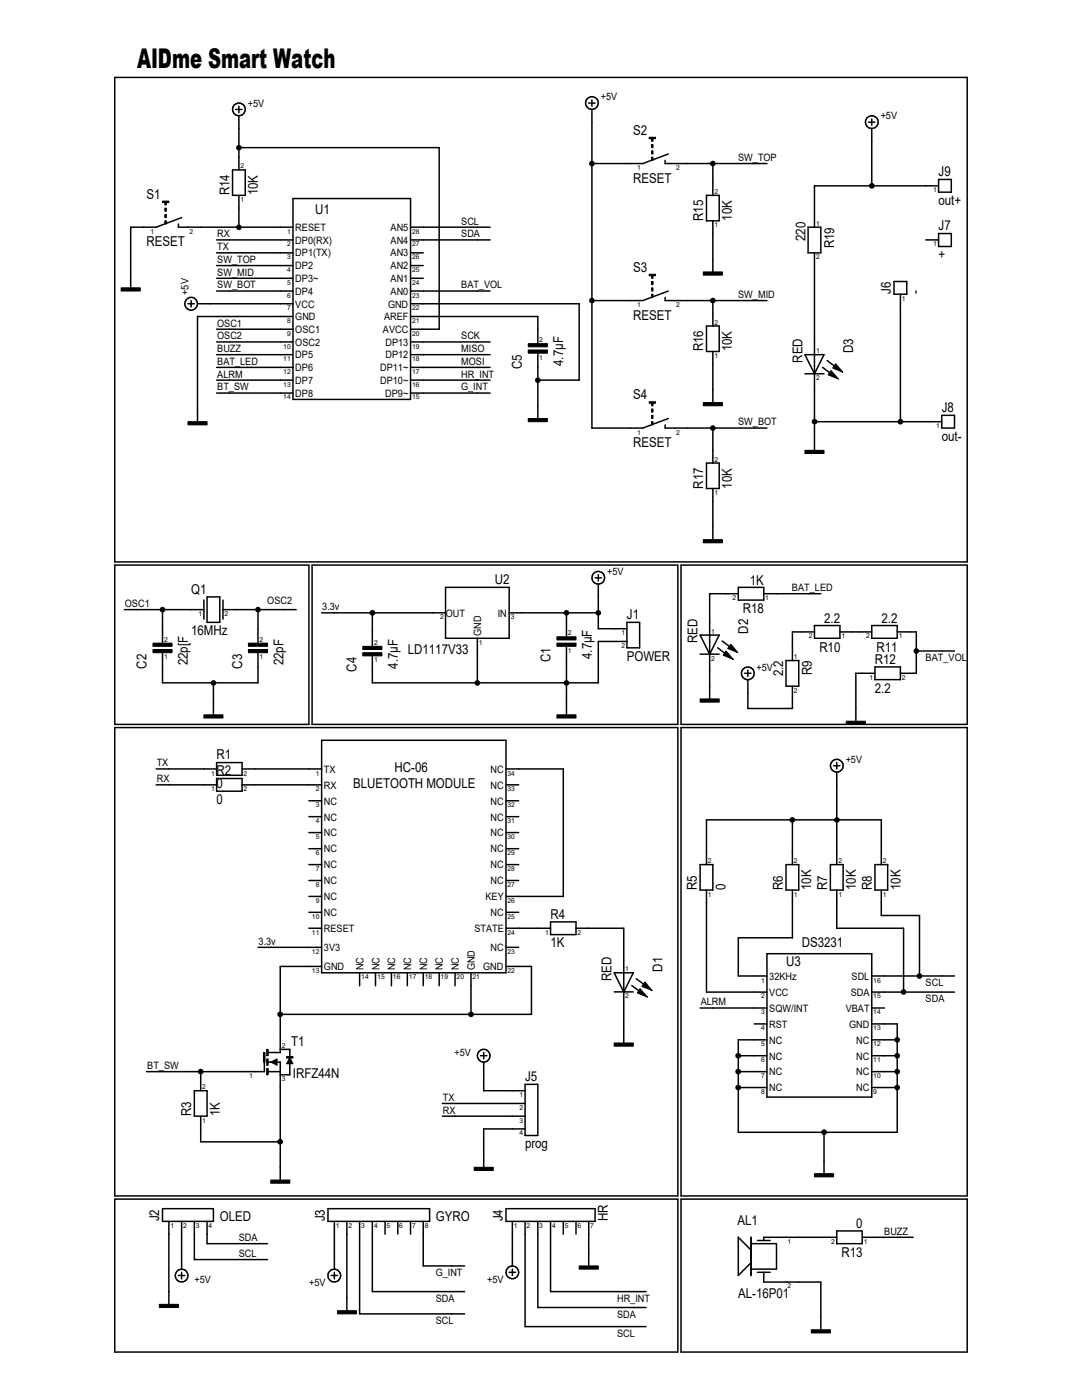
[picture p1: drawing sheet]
<svg xmlns="http://www.w3.org/2000/svg" width="216mm" height="279mm" viewBox="0 0 216 279" stroke-linecap="round" stroke-linejoin="round" font-family="sans-serif">
<g fill="none" stroke="#000" stroke-width=".3">
<path d="M22.9 15.5h170.1v96.6h-170.1zM118.1 19.9v1.3M46.4 33.9h2.5v5.1h-2.5zM47 21.8h1.3M47.7 29.5h39.9v36.2h-5.7M47.7 21.2v1.3M47.7 23.1v10.8M47.7 39v6.3M58.5 39.6h23.4v40.1h-23.4zM117.5 20.6h1.2M118.1 21.8v63.6h10.2l5-1.9M132.7 32v.6h20.3"/>
<path d="M133.3 30.7l-5 1.9h-10.2M141 39h2.5v5.1h-2.5zM142.2 32.6v6.4M173.3 24.4h1.3M173.9 23.7v1.3M173.9 25.7v11.4M187.3 37.1h-24.8v8.2M187.3 35.8h2.5v2.6h-2.5zM35.6 44.7v.6h22.9M36.2 43.4l-5 1.9h-5.1v12.1M38.1 60v1.3M43.2 47.9h15.3"/>
<path d="M43.2 50.5h15.3M43.2 58.1h15.3M43.2 53h15.3M43.2 55.5h15.3M81.9 47.9h15.9M81.9 50.5h2.6M81.9 45.3h15.9M81.9 58.1h15.9M81.9 53h2.6M81.9 55.5h2.6M132.7 59.4v.6h20.3M133.3 58.1l-5 1.9h-10.2"/>
<path d="M142.2 44.1v10.2M142.2 60v5.1M161.2 45.3h2.6v5.2h-2.6zM162.5 50.5v39.4M178.4 56.2h2.5v2.5h-2.5zM179.7 58.7v25.5M184.7 47.9h2.6M187.3 46.6h2.5v2.6h-2.5zM37.5 60.6h1.3M39.4 60.6h19.1M43.2 70.8h15.3M43.2 73.3h15.3"/>
<path d="M43.2 68.2h15.3M43.2 65.7h15.3M43.2 75.9h15.3M43.2 78.4h15.3M58.5 63.2h-19.1v21M81.9 70.8h15.9M81.9 63.2h25.4v5.4M81.9 73.3h15.9M81.9 68.2h15.9M81.9 60.6h33.7v15.3h-8.3M81.9 75.9h15.9M81.9 78.4h15.9"/>
<path d="M107.3 70.5v13M141 65.1h2.5v5h-2.5zM142.2 70.1v10.2M160.6 74.6h3.8M160.6 70.8h3.8l-1.9 3.8zM164.1 73.3l2.1 1.6M165.1 72l2 1.5M132.7 84.8v.6h20.3M141 92.4h2.5v5.1h-2.5zM142.2 85.4v7M142.2 97.5v10.2M162.5 84.2h25.4"/>
<path d="M187.9 82.9h2.6v2.5h-2.6zM22.9 112.8h38.7v31.8h-38.7zM40.7 119.8v3.8M41.3 119.1h2.6v5.1h-2.6zM44.5 119.8v3.8M62.3 112.8h73v31.8h-73zM88.9 117.2h12.7v10.2h-12.7zM118.7 115.3h1.3M119.4 114.7v1.3M119.4 116.6v8.9h5.7M135.9 112.8h57.1v31.8h-57.1zM147.3 118.5h-5.7v21"/>
<path d="M147.3 117.2h5.1v2.6h-5.1zM152.4 118.5h11.4M24.8 121.7h15.9M32.4 121.7v6.7M32.4 130.3v6h19.1v-6M42.6 136.3v6.4M44.5 121.7h14.6M51.5 121.7v6.7M64.2 122.3h24.7M74.3 122.3v6.7M95.2 127.4v8.9M101.6 122.3h17.8"/>
<path d="M113 122.3v4.8M113 129v13.7M125.1 128h-5.7v8.3h-45.1v-5.4M125.1 124.2h2.5v5.1h-2.5zM139.7 130.6h3.8M139.7 126.7h3.8l-1.9 3.9zM143.2 129.3l2.1 1.6M144.1 127.9l2.1 1.6M148.6 134.4h1.3M149.2 133.7v1.3M149.2 135.6v5.8h8.9v-4.5M156.8 131.8h2.6v5.1h-2.6z"/>
<path d="M162.5 124.8h5.1v2.6h-5.1zM162.5 126.1h-4.4v5.7M167.6 126.1h6.3M173.9 124.8h5.1v2.6h-5.1zM174.6 133.1h5.1v2.5h-5.1zM174.6 134.4h-3.8v9.5M179 126.1h3.8v8.3h-3.1M182.8 129.9h7.7M22.9 145.2h112.4v93.5h-112.4zM31.2 156.6h12M31.2 153.5h12M43.2 155.4h5.1v2.5h-5.1z"/>
<path d="M43.2 152.2h5.1v2.5h-5.1zM48.3 156.6h15.9M48.3 153.5h15.9M61.6 159.8h2.6M64.2 147.7h36.8v46.4h-36.8zM101 153.5h11.4v25.4h-11.4M101 156.6h2.5M101 159.8h2.5M135.9 145.2h57.1v93.5h-57.1zM166.3 152.8h1.3M167 152.2v1.3M167 154.1v18.5"/>
<path d="M61.6 172.6h2.6M61.6 163h2.6M61.6 166.2h2.6M61.6 169.4h2.6M61.6 175.7h2.6M61.6 178.9h2.6M101 172.6h2.5M101 163h2.5M101 166.2h2.5M101 169.4h2.5M101 175.7h2.5M139.7 172.6h2.5v5h-2.5z"/>
<path d="M141 172.6v-9h34.9v9M141 177.6v20.4h12M156.8 172.6h2.6v5h-2.6zM158.1 177.6v9.6h-10.8v7.6h5.7M158.1 163.6v9M165.7 172.6h2.5v5h-2.5zM167 177.6v7.7h13.3v12.7M174.6 172.6h2.5v5h-2.5zM175.9 177.6v5.1h7.6v12.1M51.5 189.1h12.7M61.6 185.3h2.6M61.6 182.1h2.6"/>
<path d="M64.2 192.9h-8.3v17.2h-2.5M71.8 194.1v2.6M74.9 194.1v2.6M78.1 194.1v2.6M81.3 194.1v2.6M84.5 194.1v2.6M87.6 194.1v2.6M90.8 194.1v2.6M94 194.1v8.3M101 185.3h8.9M101 189.1h2.5M101 182.1h2.5"/>
<path d="M101 192.9h5v9.5h-50.1M109.9 184h5v2.5h-5zM114.9 185.3h9.6v22.9M122.6 198h3.8M122.6 194.1h3.8l-1.9 3.9zM126.1 196.7l2 1.5M127 195.3l2.1 1.6M153 190.3h20.9v28.6h-20.9zM173.9 198h16.6M173.9 194.8h16.6M38.8 217.7h2.5v5.1h-2.5zM40 213.9v3.8"/>
<path d="M52.7 212v1.9h-23.4M53.4 212h2.5v23.5M53.4 213.9h2.5M55.9 209.4h1.9v1.6M57.8 212v2.5h-1.9M95.9 210.7h1.3M96.5 210.1v1.2M96.5 212v5.7h8.3M104.8 216.4h2.5v10.2h-2.5zM139.7 201.2h13.3M147.3 210.7h5.7M147.3 213.9h5.7"/>
<path d="M147.3 217h5.7M150.5 204.3h2.5M173.9 210.7h5.1M173.9 204.3h5.1v21.7h-31.7v-18.5h5.7M173.9 201.2h2.6M173.9 207.5h5.1M173.9 213.9h5.1M173.9 217h5.1M22.9 239.3h112.4v30.5h-112.4zM40 222.8v5.1h15.9M88.3 222.8h16.5M88.3 220.2h16.5"/>
<path d="M104.8 225.3h-8.3v7.7M135.9 239.3h57.1v30.5h-57.1zM164.4 226v8.2M32.4 241.2h10.2v2.6h-10.2zM33.7 243.8v16.5M35.6 254.6h1.3M36.2 243.8v9.5M36.2 253.9v1.3M38.8 243.8v7.6h14.6M41.3 243.8v4.4h12.1M65.4 241.2h20.3v2.6h-20.3zM66.1 254.6h1.3"/>
<path d="M66.7 243.8v9.5M66.7 253.9v1.3M69.2 243.8v17.8M71.8 243.8v18.4h20.9M74.3 243.8v14h18.4M76.8 243.8v2.5M79.4 243.8v2.5M81.9 243.8v2.5M84.5 243.8v8.8h8.2M101 241.2h17.7v2.6h-17.7zM101.6 253.9h1.3M102.2 243.8v8.8"/>
<path d="M102.2 253.3v1.3M104.8 243.8v21h24.1M107.3 243.8v17.1h21.6M109.9 243.8v14h19M112.4 243.8v2.5M114.9 243.8v2.5M117.5 243.8v8.8M149.9 249.5l-2.6-2.6v7.7l2.6-2.6M149.9 248.2h5v5.1h-5M149.9 246.9v7.7M151.1 253.9h2.6M151.1 247.6h2.6"/>
<path d="M152.4 253.9v2h11.4v9.5M167 246.9h-14.6v.7M167 245.7h5v2.5h-5zM172 246.9h10.2"/>
<circle cx="47.7" cy="21.8" r="1.27"/>
<circle cx="118.1" cy="20.5" r="1.27"/>
<circle cx="174" cy="24.3" r="1.28"/>
<circle cx="38.1" cy="60.6" r="1.27"/>
<circle cx="119.4" cy="115.3" r="1.27"/>
<circle cx="149.2" cy="134.4" r="1.27"/>
<circle cx="167" cy="152.8" r="1.28"/>
<circle cx="96.5" cy="210.7" r="1.27"/>
<circle cx="36.2" cy="254.6" r="1.27"/>
<circle cx="66.7" cy="254.6" r="1.27"/>
<circle cx="102.2" cy="253.9" r="1.27"/>
</g>
<g fill="#000" stroke="#000" stroke-width=".2">
<path d="M165.8 74l1.5 1.6-2.1-.8zM166.8 72.6l1.4 1.7-2-.9zM144.9 129.9l1.4 1.7-2-.8zM145.8 128.6l1.4 1.7-2-.9zM127.7 197.3l1.5 1.7-2-.8zM128.7 196l1.4 1.7-2-.9zM54 212l1.3-.7v1.3zM57.8 211l.7 1.3h-1.3z"/>
<path d="M129.5 27.4h1.3v.3h-1.3z" fill-rule="evenodd"/>
<path d="M130 27.6h.3v.6h-.3z" fill-rule="evenodd"/>
<path d="M130 28.8h.3v.7h-.3z" fill-rule="evenodd"/>
<path d="M130 30.1h.3v.6h-.3z" fill-rule="evenodd"/>
<path d="M130 31.4h.3v.6h-.3z" fill-rule="evenodd"/>
<path d="M24.2 57.4h3.8v.7h-3.8z" fill-rule="evenodd"/>
<path d="M32.4 40.1h1.3v.3h-1.3z" fill-rule="evenodd"/>
<path d="M32.9 40.3h.3v.6h-.3z" fill-rule="evenodd"/>
<path d="M32.9 41.5h.3v.7h-.3z" fill-rule="evenodd"/>
<path d="M32.9 42.8h.3v.6h-.3z" fill-rule="evenodd"/>
<path d="M32.9 44.1h.3v.6h-.3z" fill-rule="evenodd"/>
<path d="M129.5 54.7h1.3v.3h-1.3z" fill-rule="evenodd"/>
<path d="M130 54.9h.3v.6h-.3z" fill-rule="evenodd"/>
<path d="M130 56.2h.3v.6h-.3z" fill-rule="evenodd"/>
<path d="M130 57.4h.3v.7h-.3z" fill-rule="evenodd"/>
<path d="M130 58.7h.3v.7h-.3z" fill-rule="evenodd"/>
<path d="M140.3 54.3h3.8v.6h-3.8z" fill-rule="evenodd"/>
<path d="M105.4 68.6h3.8v.6h-3.8z" fill-rule="evenodd"/>
<path d="M105.4 69.8h3.8v.7h-3.8z" fill-rule="evenodd"/>
<path d="M37.5 84.2h3.8v.6h-3.8z" fill-rule="evenodd"/>
<path d="M105.4 83.5h3.8v.7h-3.8z" fill-rule="evenodd"/>
<path d="M129.5 80.2h1.3v.3h-1.3z" fill-rule="evenodd"/>
<path d="M130 80.3h.3v.7h-.3z" fill-rule="evenodd"/>
<path d="M130 81.6h.3v.7h-.3z" fill-rule="evenodd"/>
<path d="M130 82.9h.3v.6h-.3z" fill-rule="evenodd"/>
<path d="M130 84.2h.3v.6h-.3z" fill-rule="evenodd"/>
<path d="M140.3 80.3h3.8v.7h-3.8z" fill-rule="evenodd"/>
<path d="M160.6 89.9h3.8v.6h-3.8z" fill-rule="evenodd"/>
<path d="M140.3 107.7h3.8v.6h-3.8z" fill-rule="evenodd"/>
<path d="M30.5 128.4h3.8v.6h-3.8z" fill-rule="evenodd"/>
<path d="M30.5 129.6h3.8v.7h-3.8z" fill-rule="evenodd"/>
<path d="M49.6 128.4h3.8v.6h-3.8z" fill-rule="evenodd"/>
<path d="M49.6 129.6h3.8v.7h-3.8z" fill-rule="evenodd"/>
<path d="M72.4 129h3.8v.6h-3.8z" fill-rule="evenodd"/>
<path d="M72.4 130.3h3.8v.6h-3.8z" fill-rule="evenodd"/>
<path d="M111.1 127.1h3.8v.6h-3.8z" fill-rule="evenodd"/>
<path d="M111.1 128.4h3.8v.6h-3.8z" fill-rule="evenodd"/>
<path d="M139.7 139.5h3.8v.6h-3.8z" fill-rule="evenodd"/>
<path d="M40.7 142.7h3.8v.6h-3.8z" fill-rule="evenodd"/>
<path d="M111.1 142.7h3.8v.6h-3.8z" fill-rule="evenodd"/>
<path d="M168.9 143.9h3.8v.7h-3.8z" fill-rule="evenodd"/>
<path d="M52.6 210.1h.3v1.9h-.3z" fill-rule="evenodd"/>
<path d="M53.2 213.2h.3v1.3h-.3z" fill-rule="evenodd"/>
<path d="M53.2 211.3h.3v1.3h-.3z" fill-rule="evenodd"/>
<path d="M53.2 209.4h.3v1.3h-.3z" fill-rule="evenodd"/>
<path d="M57.2 210.9h1.3v.3h-1.3z" fill-rule="evenodd"/>
<path d="M122.6 208.2h3.8v.6h-3.8z" fill-rule="evenodd"/>
<path d="M54 235.5h3.8v.6h-3.8z" fill-rule="evenodd"/>
<path d="M94.6 233h3.8v.6h-3.8z" fill-rule="evenodd"/>
<path d="M162.5 234.2h3.8v.7h-3.8z" fill-rule="evenodd"/>
<path d="M115.6 252.6h3.8v.7h-3.8z" fill-rule="evenodd"/>
<path d="M31.8 260.3h3.8v.6h-3.8z" fill-rule="evenodd"/>
<path d="M67.4 261.6h3.7v.6h-3.7z" fill-rule="evenodd"/>
<path d="M161.9 265.4h3.8v.6h-3.8z" fill-rule="evenodd"/>
</g>
<g fill="#000">
<circle cx="47.7" cy="29.5" r=".56"/>
<circle cx="118.1" cy="32.6" r=".56"/>
<circle cx="142.2" cy="32.6" r=".56"/>
<circle cx="174" cy="37.1" r=".57"/>
<circle cx="47.7" cy="45.4" r=".56"/>
<circle cx="118.1" cy="60" r=".56"/>
<circle cx="142.2" cy="60" r=".56"/>
<circle cx="107.3" cy="75.9" r=".56"/>
<circle cx="142.2" cy="85.4" r=".56"/>
<circle cx="162.5" cy="84.2" r=".57"/>
<circle cx="179.7" cy="84.2" r=".56"/>
<circle cx="32.4" cy="121.7" r=".56"/>
<circle cx="42.6" cy="136.3" r=".56"/>
<circle cx="51.5" cy="121.7" r=".56"/>
<circle cx="74.3" cy="122.3" r=".57"/>
<circle cx="95.2" cy="136.3" r=".56"/>
<circle cx="113" cy="136.3" r=".56"/>
<circle cx="113" cy="122.3" r=".56"/>
<circle cx="119.4" cy="122.3" r=".56"/>
<circle cx="182.8" cy="129.9" r=".56"/>
<circle cx="158.1" cy="163.6" r=".57"/>
<circle cx="167" cy="163.6" r=".57"/>
<circle cx="180.3" cy="198" r=".56"/>
<circle cx="183.5" cy="194.8" r=".56"/>
<circle cx="40" cy="213.9" r=".56"/>
<circle cx="55.9" cy="202.4" r=".57"/>
<circle cx="94" cy="202.4" r=".56"/>
<circle cx="147.3" cy="217" r=".57"/>
<circle cx="147.3" cy="213.9" r=".57"/>
<circle cx="147.3" cy="210.7" r=".57"/>
<circle cx="179" cy="207.5" r=".56"/>
<circle cx="179" cy="217" r=".56"/>
<circle cx="179" cy="213.9" r=".56"/>
<circle cx="179" cy="210.7" r=".56"/>
<circle cx="55.9" cy="227.9" r=".57"/>
<circle cx="164.5" cy="226" r=".57"/>
<circle cx="149.9" cy="254.3" r=".18"/>
<circle cx="149.9" cy="247.3" r=".18"/>
</g>
<text font-size="5.4" x="27.3" y="13.5">AIDme Smart Watch</text>
<g font-size="2.7">
<text x="126.4" y="26.9">S2</text>
<text x="187.3" y="35.2">J9</text>
<text x="29.3" y="39.6">S1</text>
<text x="45.8" y="39" transform="rotate(-90 45.8 39)">R14</text>
<text x="51.5" y="39" transform="rotate(-90 51.5 39)">10K</text>
<text x="126.4" y="36.4">RESET</text>
<text x="187.3" y="40.9">out+</text>
<text x="62.9" y="42.8">U1</text>
<text x="140.3" y="44.1" transform="rotate(-90 140.3 44.1)">R15</text>
<text x="146" y="44.1" transform="rotate(-90 146 44.1)">10K</text>
<text x="187.3" y="46">J7</text>
<text x="29.3" y="49.2">RESET</text>
<text x="160.7" y="48.1" transform="rotate(-90 160.7 48.1)">220</text>
<text x="166.5" y="49.5" transform="rotate(-90 166.5 49.5)">R19</text>
<text x="187.3" y="51.7">+</text>
<text x="126.4" y="54.3">S3</text>
<text x="177.8" y="58.7" transform="rotate(-90 177.8 58.7)">J6</text>
<text x="183.5" y="58.7" transform="rotate(-90 183.5 58.7)">-</text>
<text x="126.4" y="63.8">RESET</text>
<text x="140.3" y="70.1" transform="rotate(-90 140.3 70.1)">R16</text>
<text x="146" y="70.1" transform="rotate(-90 146 70.1)">10K</text>
<text x="170.3" y="70.5" transform="rotate(-90 170.3 70.5)">D3</text>
<text x="104.1" y="73.7" transform="rotate(-90 104.1 73.7)">C5</text>
<text x="112.4" y="73" transform="rotate(-90 112.4 73)">4.7µF</text>
<text x="160.1" y="72.4" transform="rotate(-90 160.1 72.4)">RED</text>
<text x="126.4" y="79.7">S4</text>
<text x="187.9" y="82.3">J8</text>
<text x="126.4" y="89.2">RESET</text>
<text x="187.9" y="88">out-</text>
<text x="140.3" y="97.5" transform="rotate(-90 140.3 97.5)">R17</text>
<text x="146" y="97.5" transform="rotate(-90 146 97.5)">10K</text>
<text x="38.1" y="118.5">Q1</text>
<text x="98.7" y="116.6">U2</text>
<text x="149.6" y="116.7">1K</text>
<text x="125.1" y="123.6">J1</text>
<text x="148.3" y="122.4">R18</text>
<text x="164.5" y="124.3">2.2</text>
<text x="175.9" y="124.3">2.2</text>
<text x="38.1" y="126.7">16MHz</text>
<text x="81.4" y="130.6">LD1117V33</text>
<text x="118.1" y="131.5" transform="rotate(-90 118.1 131.5)">4.7µF</text>
<text x="125.1" y="131.8">POWER</text>
<text x="139.1" y="128.4" transform="rotate(-90 139.1 128.4)">RED</text>
<text x="149.3" y="126.5" transform="rotate(-90 149.3 126.5)">D2</text>
<text x="163.5" y="130">R10</text>
<text x="174.9" y="130">R11</text>
<text x="29.3" y="133.4" transform="rotate(-90 29.3 133.4)">C2</text>
<text x="37.5" y="132.8" transform="rotate(-90 37.5 132.8)">22p[F</text>
<text x="48.3" y="133.4" transform="rotate(-90 48.3 133.4)">C3</text>
<text x="56.6" y="132.8" transform="rotate(-90 56.6 132.8)">22pF</text>
<text x="71.1" y="134.1" transform="rotate(-90 71.1 134.1)">C4</text>
<text x="79.4" y="133.4" transform="rotate(-90 79.4 133.4)">4.7µF</text>
<text x="109.9" y="132.2" transform="rotate(-90 109.9 132.2)">C1</text>
<text x="156.3" y="135" transform="rotate(-90 156.3 135)">2.2</text>
<text x="162" y="134.7" transform="rotate(-90 162 134.7)">R9</text>
<text x="174.6" y="132.5">R12</text>
<text x="174.6" y="138.2">2.2</text>
<text x="43.2" y="154.7">R2</text>
<text x="43.2" y="151.6">R1</text>
<text x="78.7" y="154.1">HC-06</text>
<text x="43.2" y="160.4">0</text>
<text x="43.2" y="157.3">0</text>
<text x="70.5" y="157.3">BLUETOOTH MODULE</text>
<text x="139.1" y="177.6" transform="rotate(-90 139.1 177.6)">R5</text>
<text x="144.8" y="177.6" transform="rotate(-90 144.8 177.6)">0</text>
<text x="156.2" y="177.6" transform="rotate(-90 156.2 177.6)">R6</text>
<text x="161.9" y="177.6" transform="rotate(-90 161.9 177.6)">10K</text>
<text x="165.1" y="177.6" transform="rotate(-90 165.1 177.6)">R7</text>
<text x="170.8" y="177.6" transform="rotate(-90 170.8 177.6)">10K</text>
<text x="173.9" y="177.6" transform="rotate(-90 173.9 177.6)">R8</text>
<text x="179.7" y="177.6" transform="rotate(-90 179.7 177.6)">10K</text>
<text x="109.9" y="183.3">R4</text>
<text x="109.9" y="189.1">1K</text>
<text x="160" y="189.1">DS3231</text>
<text x="122" y="195.8" transform="rotate(-90 122 195.8)">RED</text>
<text x="132.2" y="193.9" transform="rotate(-90 132.2 193.9)">D1</text>
<text x="156.8" y="192.9">U3</text>
<text x="58.1" y="208.8">T1</text>
<text x="58.5" y="215.1">IRFZ44N</text>
<text x="104.8" y="215.8">J5</text>
<text x="38.1" y="222.8" transform="rotate(-90 38.1 222.8)">R3</text>
<text x="43.9" y="222.8" transform="rotate(-90 43.9 222.8)">1K</text>
<text x="104.8" y="229.2">prog</text>
<text x="31.8" y="243.8" transform="rotate(-90 31.8 243.8)">J2</text>
<text x="43.9" y="243.8">OLED</text>
<text x="64.8" y="243.8" transform="rotate(-90 64.8 243.8)">J3</text>
<text x="87" y="243.8">GYRO</text>
<text x="100.3" y="243.8" transform="rotate(-90 100.3 243.8)">J4</text>
<text x="121.3" y="243.8" transform="rotate(-90 121.3 243.8)">HR</text>
<text x="147.2" y="244.6">AL1</text>
<text x="170.8" y="245.1">0</text>
<text x="167.9" y="250.9">R13</text>
<text x="147.3" y="259">AL-16P01</text>
</g>
<g font-size="2">
<text x="49.4" y="21.3">+5V</text>
<text x="119.9" y="20">+5V</text>
<text x="175.7" y="23.8">+5V</text>
<text x="147.3" y="32.1">SW_TOP</text>
<text x="43.4" y="47.4">RX</text>
<text x="58.9" y="46.1">RESET</text>
<text x="77.9" y="46.1">AN5</text>
<text x="92" y="44.8">SCL</text>
<text x="92" y="47.4">SDA</text>
<text x="43.4" y="52.5">SW_TOP</text>
<text x="43.4" y="49.9">TX</text>
<text x="58.9" y="53.7">DP2</text>
<text x="58.9" y="51.2">DP1(TX)</text>
<text x="58.9" y="48.6">DP0(RX)</text>
<text x="77.9" y="48.6">AN4</text>
<text x="77.9" y="51.2">AN3</text>
<text x="77.9" y="53.7">AN2</text>
<text x="37.6" y="58.8" transform="rotate(-90 37.6 58.8)">+5V</text>
<text x="43.4" y="57.6">SW_BOT</text>
<text x="43.4" y="55">SW_MID</text>
<text x="58.9" y="58.8">DP4</text>
<text x="58.9" y="56.3">DP3~</text>
<text x="77.9" y="56.3">AN1</text>
<text x="77.9" y="58.8">AN0</text>
<text x="92" y="57.6">BAT_VOL</text>
<text x="147.3" y="59.5">SW_MID</text>
<text x="43.4" y="65.2">OSC1</text>
<text x="58.9" y="63.9">GND</text>
<text x="58.9" y="61.4">VCC</text>
<text x="76.6" y="63.9">AREF</text>
<text x="77.4" y="61.4">GND</text>
<text x="43.4" y="67.7">OSC2</text>
<text x="43.4" y="70.3">BUZZ</text>
<text x="58.9" y="71.5">DP5</text>
<text x="58.9" y="69">OSC2</text>
<text x="58.9" y="66.5">OSC1</text>
<text x="76.4" y="66.5">AVCC</text>
<text x="76.9" y="69">DP13</text>
<text x="76.9" y="71.5">DP12</text>
<text x="92" y="67.7">SCK</text>
<text x="92" y="70.3">MISO</text>
<text x="43.4" y="75.4">ALRM</text>
<text x="43.4" y="72.8">BAT_LED</text>
<text x="43.4" y="77.9">BT_SW</text>
<text x="58.9" y="76.6">DP7</text>
<text x="58.9" y="74.1">DP6</text>
<text x="75.9" y="74.1">DP11~</text>
<text x="75.9" y="76.6">DP10~</text>
<text x="92" y="72.8">MOSI</text>
<text x="92" y="75.4">HR_INT</text>
<text x="92" y="77.9">G_INT</text>
<text x="58.9" y="79.2">DP8</text>
<text x="76.9" y="79.2">DP9~</text>
<text x="147.3" y="84.9">SW_BOT</text>
<text x="121.2" y="114.8">+5V</text>
<text x="158" y="118">BAT_LED</text>
<text x="24.9" y="121.2">OSC1</text>
<text x="53.3" y="120.5">OSC2</text>
<text x="64.3" y="121.8">3.3v</text>
<text x="88.9" y="123.1">OUT</text>
<text x="99.3" y="123.1">IN</text>
<text x="96" y="126.9" transform="rotate(-90 96 126.9)">GND</text>
<text x="184.7" y="132">BAT_VOL</text>
<text x="151" y="133.9">+5V</text>
<text x="31.3" y="153">TX</text>
<text x="64.6" y="154.2">TX</text>
<text x="97.9" y="154.2">NC</text>
<text x="168.7" y="152.3">+5V</text>
<text x="31.3" y="156.1">RX</text>
<text x="64.6" y="160.6">NC</text>
<text x="64.6" y="157.4">RX</text>
<text x="97.9" y="157.4">NC</text>
<text x="97.9" y="160.6">NC</text>
<text x="64.6" y="166.9">NC</text>
<text x="64.6" y="163.7">NC</text>
<text x="97.9" y="163.7">NC</text>
<text x="97.9" y="166.9">NC</text>
<text x="64.6" y="173.3">NC</text>
<text x="64.6" y="170.1">NC</text>
<text x="97.9" y="170.1">NC</text>
<text x="97.9" y="173.3">NC</text>
<text x="64.6" y="179.7">NC</text>
<text x="64.6" y="176.5">NC</text>
<text x="96.9" y="179.7">KEY</text>
<text x="97.9" y="176.5">NC</text>
<text x="64.6" y="182.8">NC</text>
<text x="97.9" y="182.8">NC</text>
<text x="51.6" y="188.6">3.3v</text>
<text x="64.6" y="189.8">3V3</text>
<text x="64.6" y="186">RESET</text>
<text x="94.7" y="186">STATE</text>
<text x="97.9" y="189.8">NC</text>
<text x="64.6" y="193.6">GND</text>
<text x="72.5" y="193.7" transform="rotate(-90 72.5 193.7)">NC</text>
<text x="75.7" y="193.7" transform="rotate(-90 75.7 193.7)">NC</text>
<text x="78.9" y="193.7" transform="rotate(-90 78.9 193.7)">NC</text>
<text x="82" y="193.7" transform="rotate(-90 82 193.7)">NC</text>
<text x="85.2" y="193.7" transform="rotate(-90 85.2 193.7)">NC</text>
<text x="88.4" y="193.7" transform="rotate(-90 88.4 193.7)">NC</text>
<text x="91.6" y="193.7" transform="rotate(-90 91.6 193.7)">NC</text>
<text x="94.7" y="193.7" transform="rotate(-90 94.7 193.7)">GND</text>
<text x="96.4" y="193.6">GND</text>
<text x="153.5" y="195.5">32KHz</text>
<text x="169.9" y="195.5">SDL</text>
<text x="184.7" y="196.8">SCL</text>
<text x="139.8" y="200.6">ALRM</text>
<text x="153.5" y="201.9">SQW/INT</text>
<text x="153.5" y="198.7">VCC</text>
<text x="168.7" y="201.9">VBAT</text>
<text x="169.8" y="198.7">SDA</text>
<text x="184.7" y="200">SDA</text>
<text x="153.5" y="208.3">NC</text>
<text x="153.5" y="205.1">RST</text>
<text x="169.5" y="205.1">GND</text>
<text x="170.9" y="208.3">NC</text>
<text x="29.4" y="213.4">BT_SW</text>
<text x="90.7" y="210.8">+5V</text>
<text x="153.5" y="214.6">NC</text>
<text x="153.5" y="211.5">NC</text>
<text x="170.9" y="211.5">NC</text>
<text x="170.9" y="214.6">NC</text>
<text x="88.4" y="219.7">TX</text>
<text x="153.5" y="217.8">NC</text>
<text x="170.9" y="217.8">NC</text>
<text x="88.4" y="222.3">RX</text>
<text x="47.6" y="250.9">SCL</text>
<text x="47.6" y="247.7">SDA</text>
<text x="176.4" y="246.4">BUZZ</text>
<text x="38.8" y="256">+5V</text>
<text x="61.7" y="256.6">+5V</text>
<text x="87" y="254.7">G_INT</text>
<text x="97.2" y="256">+5V</text>
<text x="87" y="259.8">SDA</text>
<text x="123.1" y="262.9">SDA</text>
<text x="123.1" y="259.8">HR_INT</text>
<text x="87" y="264.2">SCL</text>
<text x="123.1" y="266.8">SCL</text>
</g>
<g font-size="1.4">
<text x="48" y="33.6">2</text>
<text x="127.2" y="34">1</text>
<text x="134.9" y="34">2</text>
<text x="48" y="40.3">1</text>
<text x="142.5" y="38.7">2</text>
<text x="186.2" y="38.4">1</text>
<text x="30.1" y="46.7">1</text>
<text x="37.8" y="46.7">2</text>
<text x="57.3" y="46.7">1</text>
<text x="82.2" y="46.7">28</text>
<text x="142.5" y="45.4">1</text>
<text x="162.9" y="45">1</text>
<text x="57.3" y="51.7">3</text>
<text x="57.3" y="49.2">2</text>
<text x="82.2" y="49.2">27</text>
<text x="82.2" y="51.7">26</text>
<text x="162.9" y="51.7">2</text>
<text x="186.2" y="49.2">1</text>
<text x="57.3" y="59.4">6</text>
<text x="57.3" y="56.9">5</text>
<text x="57.3" y="54.3">4</text>
<text x="82.2" y="54.3">25</text>
<text x="82.2" y="56.9">24</text>
<text x="82.2" y="59.4">23</text>
<text x="57.3" y="64.5">8</text>
<text x="57.3" y="61.9">7</text>
<text x="82.2" y="61.9">22</text>
<text x="82.2" y="64.5">21</text>
<text x="127.2" y="61.3">1</text>
<text x="134.9" y="61.3">2</text>
<text x="142.5" y="64.8">2</text>
<text x="180" y="60">1</text>
<text x="56.5" y="69.6">10</text>
<text x="57.3" y="67">9</text>
<text x="82.2" y="67">20</text>
<text x="82.2" y="69.6">19</text>
<text x="107.6" y="68.3">2</text>
<text x="107.6" y="71.8">1</text>
<text x="142.5" y="71.5">1</text>
<text x="162.9" y="70.5">1</text>
<text x="56.5" y="77.2">13</text>
<text x="56.5" y="74.6">12</text>
<text x="56.5" y="72.1">11</text>
<text x="82.2" y="72.1">18</text>
<text x="82.2" y="74.6">17</text>
<text x="82.2" y="77.2">16</text>
<text x="162.9" y="75.9">2</text>
<text x="56.5" y="79.7">14</text>
<text x="82.2" y="79.7">15</text>
<text x="127.2" y="86.7">1</text>
<text x="134.9" y="86.7">2</text>
<text x="186.8" y="85.4">1</text>
<text x="142.5" y="92.1">2</text>
<text x="142.5" y="98.8">1</text>
<text x="146.2" y="119.8">2</text>
<text x="152.7" y="119.8">1</text>
<text x="39.6" y="123">1</text>
<text x="44.8" y="123">2</text>
<text x="87.8" y="123.6">2</text>
<text x="101.9" y="123.6">3</text>
<text x="32.7" y="128.1">2</text>
<text x="32.7" y="131.6">1</text>
<text x="51.8" y="128.1">2</text>
<text x="51.8" y="131.6">1</text>
<text x="74.6" y="128.7">2</text>
<text x="95.5" y="128.7">1</text>
<text x="113.3" y="126.8">2</text>
<text x="113.3" y="130.3">1</text>
<text x="124" y="129.3">2</text>
<text x="124" y="126.8">1</text>
<text x="141.9" y="131.9">2</text>
<text x="141.9" y="126.4">1</text>
<text x="158.4" y="131.5">1</text>
<text x="161.4" y="127.4">2</text>
<text x="167.9" y="127.4">1</text>
<text x="172.8" y="127.4">2</text>
<text x="179.3" y="127.4">1</text>
<text x="74.6" y="132.2">1</text>
<text x="173.5" y="135.7">1</text>
<text x="180" y="135.7">2</text>
<text x="158.4" y="138.2">2</text>
<text x="42.1" y="154.8">1</text>
<text x="48.6" y="154.8">2</text>
<text x="63" y="154.8">1</text>
<text x="101.3" y="154.8">34</text>
<text x="42.1" y="157.9">1</text>
<text x="48.6" y="157.9">2</text>
<text x="63" y="161.1">3</text>
<text x="63" y="157.9">2</text>
<text x="101.3" y="157.9">33</text>
<text x="101.3" y="161.1">32</text>
<text x="63" y="167.5">5</text>
<text x="63" y="164.3">4</text>
<text x="101.3" y="164.3">31</text>
<text x="101.3" y="167.5">30</text>
<text x="63" y="173.8">7</text>
<text x="63" y="170.6">6</text>
<text x="101.3" y="170.6">29</text>
<text x="101.3" y="173.8">28</text>
<text x="141.3" y="172.3">2</text>
<text x="158.4" y="172.3">2</text>
<text x="167.3" y="172.3">2</text>
<text x="176.2" y="172.3">2</text>
<text x="63" y="177">8</text>
<text x="101.3" y="177">27</text>
<text x="141.3" y="178.9">1</text>
<text x="158.4" y="178.9">1</text>
<text x="167.3" y="178.9">1</text>
<text x="176.2" y="178.9">1</text>
<text x="62.2" y="183.4">10</text>
<text x="63" y="180.2">9</text>
<text x="101.3" y="180.2">26</text>
<text x="101.3" y="183.4">25</text>
<text x="62.2" y="190.4">12</text>
<text x="62.2" y="186.6">11</text>
<text x="101.3" y="186.6">24</text>
<text x="101.3" y="190.4">23</text>
<text x="108.8" y="186.6">1</text>
<text x="115.2" y="186.6">2</text>
<text x="62.2" y="194.2">13</text>
<text x="72.1" y="195.5">14</text>
<text x="75.3" y="195.5">15</text>
<text x="78.4" y="195.5">16</text>
<text x="81.6" y="195.5">17</text>
<text x="84.8" y="195.5">18</text>
<text x="87.9" y="195.5">19</text>
<text x="91.1" y="195.5">20</text>
<text x="94.3" y="195.5">21</text>
<text x="101.3" y="194.2">22</text>
<text x="124.8" y="193.8">1</text>
<text x="151.9" y="196.1">1</text>
<text x="174.2" y="196.1">16</text>
<text x="124.8" y="199.3">2</text>
<text x="151.9" y="202.4">3</text>
<text x="151.9" y="199.3">2</text>
<text x="174.2" y="199.3">15</text>
<text x="174.2" y="202.4">14</text>
<text x="56.2" y="209.1">2</text>
<text x="151.9" y="208.8">5</text>
<text x="151.9" y="205.7">4</text>
<text x="174.2" y="205.7">13</text>
<text x="174.2" y="208.8">12</text>
<text x="49.7" y="215.2">1</text>
<text x="56.2" y="215.8">3</text>
<text x="151.9" y="215.2">7</text>
<text x="151.9" y="212">6</text>
<text x="174.2" y="212">11</text>
<text x="174.2" y="215.2">10</text>
<text x="40.3" y="217.4">2</text>
<text x="103.7" y="221.5">2</text>
<text x="103.7" y="219">1</text>
<text x="151.9" y="218.4">8</text>
<text x="174.2" y="218.4">9</text>
<text x="40.3" y="224.1">1</text>
<text x="103.7" y="226.6">4</text>
<text x="103.7" y="224.1">3</text>
<text x="34" y="245.1">1</text>
<text x="36.5" y="245.1">2</text>
<text x="39.1" y="245.1">3</text>
<text x="41.6" y="245.1">4</text>
<text x="67" y="245.1">1</text>
<text x="69.6" y="245.1">2</text>
<text x="72.1" y="245.1">3</text>
<text x="74.6" y="245.1">4</text>
<text x="77.1" y="245.1">5</text>
<text x="79.7" y="245.1">6</text>
<text x="82.2" y="245.1">7</text>
<text x="84.8" y="245.1">8</text>
<text x="102.5" y="245.1">1</text>
<text x="105.1" y="245.1">2</text>
<text x="107.6" y="245.1">3</text>
<text x="110.2" y="245.1">4</text>
<text x="112.7" y="245.1">5</text>
<text x="115.2" y="245.1">6</text>
<text x="117.8" y="245.1">7</text>
<text x="157.1" y="248.2">1</text>
<text x="165.9" y="248.2">2</text>
<text x="172.3" y="248.2">1</text>
<text x="157.1" y="257.1">2</text>
</g>
</svg>
